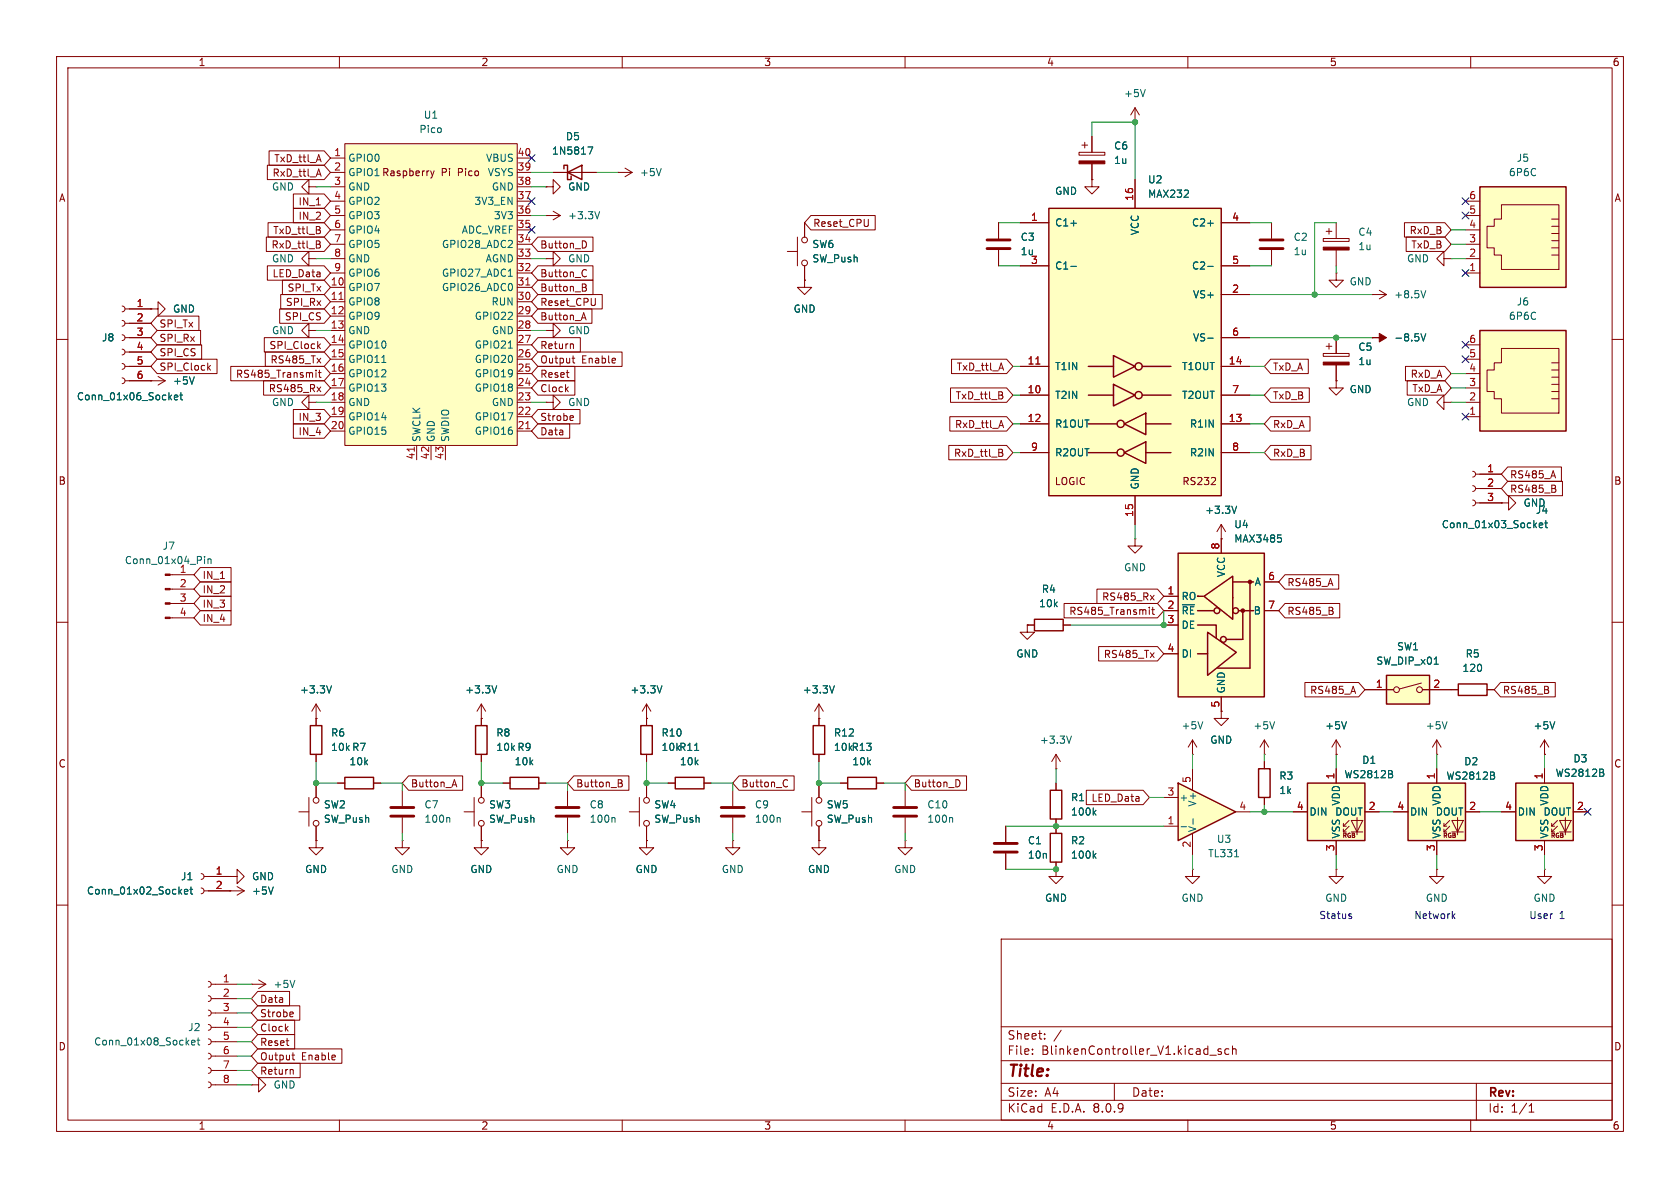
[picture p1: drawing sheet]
<svg xmlns="http://www.w3.org/2000/svg" width="297mm" height="210mm" viewBox="0 0 297 210" stroke-linecap="round" stroke-linejoin="round" font-family="sans-serif">
<g fill="none" stroke="#840000" stroke-width=".18">
<path d="M10 10h277v190h-277zM12 12h273v186h-273zM60 10v2M110 10v2M160 10v2M210 10v2M260 10v2M10 60h2M285 60h2M10 110h2M285 110h2M144.8 138.4v2.6"/>
<path d="M148.6 138.4h1.3M154.9 138.4h1.3M223.5 133.4h.1M223.5 130.8l-.7 1.3M223.5 130.8v2.6M223.5 130.8l.8 1.3M236.2 133.4h.1M236.2 130.8l-.7 1.3M236.2 130.8v2.6M236.2 130.8l.8 1.3M141.7 143.5h1.8M143.5 141v5.1"/>
<path d="M144.8 146.1v2.5M236.2 153.7v1.2h1.3l-1.3 1.3-1.3-1.3h1.3M236.2 153.7h.1M10 160h2M177 166h108v32h-108zM285 160h2M60 198v2M110 198v2M160 198v2M177 194.5h108M177 191.5h108M177 187.5h108"/>
<path d="M177 181.5h108M182.5 186.3v.1M182.5 185.5v.1M184.7 183.6v.1M184.7 182.8v.1M187.6 182.1l-1.3 2M197 191.5v3M210 198v2M213.9 186.5h1.1M215.9 185.5l-.4-.1-.2 .2 .1 .2 .5 .2v.3h-.6M217.2 185.5l-.4-.1-.3 .3v.4l.2 .2h.5M217.9 185.5l.2-.1 .4 .1v.9"/>
<path d="M217.9 184.9v1.5M260 198v2M261 191.5v6.5M270.3 196.6h.9M270.3 195.5l.4-.4v1.5"/>
<circle cx="144.8" cy="141.5" r=".51"/>
<circle cx="144.8" cy="145.5" r=".51"/>
</g>
<path d="M149.9 137.4h5v2h-5z" fill="none" stroke="#840000" stroke-width=".25"/>
<path d="M225.3 127.6l-.4 1.2M238 127.6l-.4 1.2" fill="none" stroke="#006464" stroke-width=".18"/>
<path d="M208.3 97.8h15.2v25.4h-15.2z" fill="#ffffc2"/>
<g fill="none" stroke="#840000" stroke-width=".25">
<path d="M208.3 97.8h15.2v25.4h-15.2zM211.7 110.5h3.3v2.3M211.7 108h2.9M211.7 115.6h1.7M211.8 105.4h-.1h1M212.9 105.4l5-3.5v7.6zM213.5 111.8l5.1 3.5-5.1 4.1zM217.9 102.9h3.7M218.9 108h2.7M219.7 108v5h-2.9M221 102.9v15.2h-5.7M113.3 128.3h2v5.1h-2z"/>
<path d="M143.8 128.3h2v5.1h-2zM222.5 135.9h2v5.1h-2z"/>
<circle cx="215.1" cy="108" r=".51"/>
<circle cx="216.3" cy="113" r=".51"/>
<circle cx="218.4" cy="108" r=".51"/>
</g>
<g fill="#840000" stroke="#840000" stroke-width=".25">
<circle cx="219.7" cy="108" r=".28"/>
<circle cx="221" cy="102.9" r=".28"/>
</g>
<g fill="none" stroke="#840000" stroke-width=".18">
<path d="M236.2 39.4v2.8M233.9 42.2h4.6v.5h-4.6zM234.4 40.9h1.1M234.9 40.4v1M236.2 48.3v1.2h1.3l-1.3 1.3-1.3-1.3h1.3M236.2 48.3h.1M236.2 44.2v2.8M200.7 95.3v1.2h1.2l-1.2 1.3-1.3-1.3h1.3M200.7 95.3h.1M215.9 95.3h.1M215.9 92.7v5.1M215.9 92.7l-.8 1.3"/>
<path d="M215.9 92.7l.8 1.3M205.7 105.4h2.6M205.7 108h2.6M205.7 110.5h2.6M205.7 115.6h2.6M223.5 108h2.6M223.5 102.9h2.6M100.3 139.7v2.8M114.3 127h.1M114.3 124.5v3.8M114.3 133.4v1.2M114.3 138.4v2.6"/>
<path d="M114.3 124.5l-.8 1.2M114.3 124.5l.8 1.2M144.8 127h.1M144.8 124.5l-.8 1.2M144.8 124.5v3.8M144.8 133.4v1.2M144.8 124.5l.7 1.2M210.8 133.4h.1M210.8 130.8l-.7 1.3M210.8 130.8v2.6M210.8 130.8l.8 1.3M215.9 125.7v1.3h1.3l-1.3 1.3-1.3-1.3h1.3"/>
<path d="M215.9 125.7h.1M215.9 123.2v2.5M223.5 134.6v1.3M100.3 148.6v1.3h1.3l-1.3 1.2-1.2-1.2h1.2M100.3 148.6h.1M100.3 144.5v2.8M111.3 143.5h1.7M113 141v5.1M114.3 148.6v1.3h1.3l-1.3 1.2-1.3-1.2h1.3M114.3 148.6h.1M114.3 146.1v2.5M223.5 141v1.2"/>
<circle cx="114.3" cy="141.5" r=".51"/>
<circle cx="114.3" cy="145.5" r=".51"/>
</g>
<path d="M218.6 89.5l-.4 1.2M225.9 94.6h.6M226.3 95l.3 .3v.3l-.3 .2M117 121.2l-.4 1.3M147.5 121.2l-.4 1.3M212.6 127.6l-.4 1.2M108.5 144.5l.2 .2v.7" fill="none" stroke="#006464" stroke-width=".18"/>
<path d="M98.3 144.3h4.1M98.3 142.7h4.1" fill="none" stroke="#840000" stroke-width=".51"/>
<path d="M233.9 43.7h4.6v.5h-4.6z" fill="#840000" stroke="#840000" stroke-width=".18"/>
<path d="M261.6 58.4h15.3v17.8h-15.3z" fill="#ffffc2"/>
<g fill="none" stroke="#840000" stroke-width=".18">
<path d="M193 31.8v1.2h1.3l-1.3 1.3-1.2-1.3h1.2M193 31.8h.1M26.7 54.6h1.2v-1.3l1.3 1.3-1.3 1.3v-1.3M26.7 54.6h.1M54.6 58.4v-1.2l-1.3 1.2 1.3 1.3v-1.3h1.3M55.9 58.4h.1M236.2 59.7v2.8M242.6 52.1h.1M242.6 59.7h.1M242.6 52.1h2.5M243.8 51.3l1.3 .8M245.1 52.1l-1.3 .7"/>
<path d="M233.9 62.5h4.6v.5h-4.6zM234.4 61.2h1.1M234.9 60.7v1M236.2 67.3v1.3h1.3l-1.3 1.3-1.3-1.3h1.3M236.2 67.3h.1M236.2 64.5v2.8M255.3 71.1v-1.2l-1.3 1.2 1.3 1.3v-1.3h1.2M256.5 71.1h.1M259.1 73.7h2.5M259.1 71.1h2.5M259.1 68.6h2.5M259.1 66h2.5"/>
<path d="M259.1 63.5h2.5M259.1 61h2.5M265.4 61.6h10.2v11.4h-10.2v-2.5h-1.2v-1.3h-1.3v-3.8h1.3v-1.3h1.2zM274.3 70.5h1.3M274.3 69.2h1.3M274.3 67.9h1.3M274.3 66.7h1.3M274.3 65.4h1.3M274.3 64.1h1.3"/>
</g>
<path d="M261.6 58.4h15.3v17.8h-15.3z" fill="none" stroke="#840000" stroke-width=".25"/>
<g fill="#840000" stroke="#840000" stroke-width=".18">
<path d="M233.9 64h4.6v.5h-4.6z"/>
<path d="M242.6 59.7h1.2v-.8l1.3 .8-1.3 .8v-.8z"/>
</g>
<path d="M251.2 59l.4 1.3 .5-1.3M252.1 51.4l-.5 1.2" fill="none" stroke="#006464" stroke-width=".18"/>
<path d="M61 25.4h30.4v53.3h-30.4z" fill="#ffffc2"/>
<g fill="none" stroke="#840000" stroke-width=".18">
<path d="M200.7 19.1l-.8 1.2M200.7 19.1v2.5M200.7 19.1l.7 1.2M58.4 27.9h2.6M58.4 30.5h2.6M58.4 33h2.6M58.4 38.1h2.6M58.4 35.6h2.6M61 25.4h30.4v53.3h-30.4zM76.1 30.2l.3 .9M76.4 31.1l-.3 .4M76.7 30.2l-.3 .9"/>
<path d="M91.4 27.9h2.6M91.4 30.5h2.6M91.4 33h2.6M91.4 38.1h2.6M91.4 35.6h2.6M96.5 33h1.3v-1.2l1.3 1.2-1.3 1.3v-1.3M96.5 33h.1M96.5 38.1h.1M96.5 38.1h2.6M97.8 30.5h7.6M97.8 37.3l1.3 .8M99.1 38.1l-1.3 .8"/>
<path d="M109.2 30.5h.1M109.2 30.5h2.6M110.5 29.7l1.3 .8M111.8 30.5l-1.3 .7M176.5 39.4v2.8M190.8 26.9h4.5v.5h-4.5zM191.3 25.7h1M191.8 25.1v1.1M193 24.1v2.8M193 29v2.8M200.7 21.6h.1M54.6 45.7v-1.2l-1.3 1.2 1.3 1.3v-1.3h1.3"/>
<path d="M55.9 45.7h.1M58.4 50.8h2.6M58.4 53.3h2.6M58.4 55.9h2.6M58.4 58.4h2.6M58.4 48.3h2.6M58.4 45.7h2.6M58.4 43.2h2.6M58.4 40.6h2.6M91.4 50.8h2.6M91.4 53.3h2.6M91.4 55.9h2.6"/>
<path d="M91.4 58.4h2.6M91.4 48.3h2.6M91.4 45.7h2.6M91.4 43.2h2.6M91.4 40.6h2.6M96.5 58.4h1.3v-1.2l1.3 1.2-1.3 1.3v-1.3M96.5 58.4h.1M96.5 45.7h1.3v-1.2l1.3 1.2-1.3 1.3v-1.3M96.5 45.7h.1M142.2 49.5v1.3h1.3l-1.3 1.3-1.2-1.3h1.2M142.2 49.5h.1M176.5 44.2v2.8"/>
<path d="M58.4 61h2.6M58.4 63.5h2.6M58.4 66h2.6M58.4 68.6h2.6M58.4 71.1h2.6M58.4 73.7h2.6M58.4 76.2h2.6M73.7 78.7v2.6M76.2 78.7v2.6M78.7 78.7v2.6M91.4 61h2.6M91.4 63.5h2.6"/>
<path d="M91.4 66h2.6M91.4 68.6h2.6M91.4 71.1h2.6M91.4 73.7h2.6M91.4 76.2h2.6M96.5 71.1h1.3v-1.2l1.3 1.2-1.3 1.3v-1.3M96.5 71.1h.1"/>
</g>
<path d="M59.9 52.9h.8M93 50.4h.7M73.2 79v.8M93 75.8h.7" fill="none" stroke="#a90000" stroke-width=".18"/>
<path d="M202.5 15.8l-.4 1.3M103.9 26h.9l-.6 1.2M106 37.4l-.4 1.3M116.9 29.8l-.4 1.3M89.9 48.8h.7M67.5 64.1h.7M89.9 61.5h.7" fill="none" stroke="#006464" stroke-width=".18"/>
<path d="M99.7 29.8v-.6h.6v2.6h.7v-.7M100.3 30.5l2.6-1.3v2.6z" fill="none" stroke="#840000" stroke-width=".25"/>
<path d="M174.5 43.9h4.1M174.5 42.4h4.1" fill="none" stroke="#840000" stroke-width=".51"/>
<path d="M190.8 28.4h4.5v.6h-4.5z" fill="#840000" stroke="#840000" stroke-width=".18"/>
<path d="M185.4 36.8h30.5v50.8h-30.5z" fill="#ffffc2"/>
<g fill="none" stroke="#840000" stroke-width=".25">
<path d="M185.4 36.8h30.5v50.8h-30.5zM192.4 69.9h4.4M192.4 64.8h4.4M192.4 74.9h5.1M196.8 67.9l3.9 2-3.9 1.9zM196.8 62.9l3.9 1.9-3.9 1.9zM198.8 74.9l3.8-1.9v3.8zM201.9 69.9h5.1M201.9 64.8h5.1M202.6 74.9h4.4M192.4 80h5.1M198.8 80l3.8-1.9v3.8z"/>
<path d="M202.6 80h4.4M84.1 128.3h2v5.1h-2zM90.2 137.4h5v2h-5zM119.4 137.4h5.1v2h-5.1z"/>
<circle cx="198.1" cy="74.9" r=".63"/>
<circle cx="201.3" cy="69.8" r=".63"/>
<circle cx="201.3" cy="64.8" r=".63"/>
<circle cx="198.1" cy="80" r=".63"/>
</g>
<g fill="none" stroke="#840000" stroke-width=".18">
<path d="M54.6 33v-1.2l-1.3 1.2 1.3 1.3v-1.3h1.3M55.9 33h.1M142.2 39.4v2.5M180.3 39.4h5.1M200.7 31.8v5M215.9 39.4h5.1M224.8 39.4v2.8M139.2 44.5h1.8M141 41.9v5.1M142.2 47v2.5M180.3 47h5.1M215.9 52.1h5.1"/>
<path d="M215.9 47h5.1M215.9 59.7h5.1M224.8 44.2v2.8M180.3 69.9h5.1M180.3 64.8h5.1M180.3 74.9h5.1M215.9 69.9h5.1M215.9 64.8h5.1M215.9 74.9h5.1M180.3 80h5.1M200.7 87.6v5.1M214.1 85.7h.8"/>
<path d="M214.8 84.5v.4M215.9 80h5.1M85.1 127h.1M85.1 124.5v3.8M85.1 133.4v1.2M85.1 138.4v2.6M85.1 124.5l-.8 1.2M85.1 124.5l.8 1.2M88.9 138.4h1.3M95.2 138.4h1.3M118.1 138.4h1.3M124.5 138.4h1.2"/>
<path d="M82 143.5h1.8M83.8 141v5.1M85.1 148.6v1.3h1.3l-1.3 1.2-1.3-1.2h1.3M85.1 148.6h.1M85.1 146.1v2.5"/>
<circle cx="142.2" cy="46.5" r=".51"/>
<circle cx="142.2" cy="42.4" r=".51"/>
<circle cx="85.1" cy="145.5" r=".51"/>
<circle cx="85.1" cy="141.5" r=".51"/>
</g>
<path d="M189.3 39.5h1M213.5 39.5h1M189.3 47.1h1M213.5 47.1h1M213.5 59.8h1M87.8 121.2l-.4 1.3M122.8 132.7h.7" fill="none" stroke="#006464" stroke-width=".18"/>
<path d="M183.1 64.4h.7" fill="none" stroke="#a90000" stroke-width=".18"/>
<path d="M222.8 43.9h4M222.8 42.4h4" fill="none" stroke="#840000" stroke-width=".51"/>
<path d="M208.3 138.4l10.1 5.1-10.1 5.1z" fill="#ffffc2"/>
<path d="M182.9 109.5h5.1v2h-5.1zM208.3 138.4l10.1 5.1-10.1 5.1zM257.8 120.9h5.1v2h-5.1z" fill="none" stroke="#840000" stroke-width=".25"/>
<g fill="none" stroke="#840000" stroke-width=".18">
<path d="M54.6 71.1v-1.2l-1.3 1.2 1.3 1.3v-1.3h1.3M55.9 71.1h.1M181.6 110.5v1.3h1.3l-1.3 1.2-1.3-1.2h1.3M181.6 110.5h.1M181.6 110.5h1.3M188 110.5h1.2M55.9 138.4v2.6M71.1 139.7v2.8M129.5 139.7v2.8M186.7 135.9h.1M186.7 133.4l-.8 1.2M186.7 133.4v2.5"/>
<path d="M186.7 133.4l.8 1.2M210.8 135.9v3.8M254 133.4h.1M254 130.8l-.8 1.3M254 130.8v2.6M254 130.8l.8 1.3M256.5 121.9h1.3M262.9 121.9h1.3M273 133.4h.1M273 130.8l-.7 1.3M273 130.8v2.6M273 130.8l.8 1.3"/>
<path d="M40.6 154.9h1.3v-1.2l1.3 1.2-1.3 1.3v-1.3M40.6 154.9h.1M40.6 157.5h.1M40.6 157.5h2.6M41.9 156.7l1.3 .8M43.2 157.5l-1.3 .7M52.8 143.5h1.8M54.6 141v5.1M55.9 148.6v1.3h1.2l-1.2 1.2-1.3-1.2h1.3M55.9 148.6h.1M55.9 146.1v2.5M71.1 148.6v1.3h1.3l-1.3 1.2-1.3-1.2h1.3"/>
<path d="M71.1 148.6h.1M71.1 144.5v2.8M129.5 148.6v1.3h1.3l-1.3 1.2-1.2-1.2h1.2M129.5 148.6h.1M129.5 144.5v2.8M144.8 148.6v1.3h1.2l-1.2 1.2-1.3-1.2h1.3M144.8 148.6h.1M177.8 146.1v2.7M177.8 150.9v2.8M205.7 146.1h2.6M205.7 141h2.6M210.8 153.7v1.2h1.3l-1.3 1.3-1.3-1.3h1.3"/>
<path d="M210.8 153.7h.1M210.8 147.3v3.8M218.4 143.5h2.6M36.8 178.6l.4 .1 .1 .4-.1 .3-.4 .2M36.8 176l.4 .2 .1 .3-.1 .4-.4 .1M36.8 173.5l.4 .1 .1 .4-.1 .3-.4 .2M37.3 179.1h4.6M37.3 176.5h4.6M37.3 174h4.6M36.8 191.3l.4 .1 .1 .4-.1 .3-.4 .2M36.8 188.7l.4 .2 .1 .3-.1 .4-.4 .1M36.8 186.2l.4 .1 .1 .4-.1 .3-.4 .2"/>
<path d="M36.8 183.6l.4 .2 .1 .4-.1 .3-.4 .2M36.8 181.1l.4 .2 .1 .3-.1 .4-.4 .1M37.3 191.8h4.6M37.3 189.2h4.6M37.3 186.7h4.6M37.3 184.2h4.6M37.3 181.6h4.6"/>
<circle cx="55.9" cy="145.5" r=".51"/>
<circle cx="55.9" cy="141.5" r=".51"/>
</g>
<path d="M189.4 130.1l-.4 1.3M255.8 127.6l-.4 1.2M274.9 127.6l-.5 1.2M48.3 156.8l-.4 1.3M79.3 144.5l.2 .2v.7M137.8 144.5l.1 .2v.7M208.8 146.1h1M210.9 144.7v1M218.3 151.5h.7M33.9 184.3l.6-.1-.1-.3h-.3l-.2 .2v.6h.5M34.8 183.9h.5M35 183.5v1l.3 .2" fill="none" stroke="#006464" stroke-width=".18"/>
<path d="M69.1 144.3h4.1M69.1 142.7h4.1M127.5 144.3h4.1M127.5 142.7h4.1M175.8 150.6h4M175.8 149.1h4" fill="none" stroke="#840000" stroke-width=".51"/>
<path d="M245.1 119.4h7.6v5.1h-7.6z" fill="#ffffc2"/>
<g fill="none" stroke="#840000" stroke-width=".18">
<path d="M241.3 121.9h5.1M251.3 120.8l-3.9 1M251.5 121.9h5M35.6 157l.3 .1 .2 .4-.2 .3-.3 .2M35.6 154.4l.3 .2 .2 .3-.2 .4-.3 .1M36.1 157.5h4.5M36.1 154.9h4.5"/>
<circle cx="246.9" cy="121.9" r=".51"/>
<circle cx="251" cy="121.9" r=".51"/>
</g>
<path d="M245.1 119.4h7.6v5.1h-7.6z" fill="none" stroke="#840000" stroke-width=".25"/>
<path d="M253.5 117.4h.8M32.6 157.6l.6-.1v-.2l-.4-.1-.2 .2 .1 .6h.5M33.6 157.2h.5M33.8 156.8v1.1l.3 .2" fill="none" stroke="#006464" stroke-width=".18"/>
<path d="M231.1 138.4h10.2v10.2h-10.2z" fill="#ffffc2"/>
<path d="M236.2 135.9v2.5M228.6 143.5h2.5M236.2 148.6v2.5M237.5 147.1h.5M237.5 146.1h.5M238.5 146.1l-1 1v-.5M238.5 145l-1 1.1v-.6M238.9 145h2l-1 2.1zM238.9 147.1h2M239.9 144.5v3.1M241.3 143.5h2.5" fill="none" stroke="#840000" stroke-width=".18"/>
<path d="M231.1 138.4h10.2v10.2h-10.2z" fill="none" stroke="#840000" stroke-width=".25"/>
<path d="M246.1 136.9l.1 .2-.1 .3M246.1 136.3v.4" fill="none" stroke="#006464" stroke-width=".18"/>
<path d="M248.9 138.4h10.2v10.2h-10.2z" fill="#ffffc2"/>
<g fill="none" stroke="#840000" stroke-width=".18">
<path d="M254 135.9v2.5M246.4 143.5h2.5M254 153.7v1.2h1.3l-1.3 1.3-1.3-1.3h1.3M254 153.7h.1M254 148.6v2.5M255.3 147.1h.5M255.3 146.1h.5M256.3 146.1l-1 1v-.5M256.3 145l-1 1.1v-.6M256.7 145h2l-1 2.1zM256.7 147.1h2M257.7 144.5v3.1"/>
<path d="M259.1 143.5h2.5M44.4 191.8h1.3v-1.3l1.3 1.3-1.3 1.2v-1.2M44.4 191.8h.1"/>
</g>
<path d="M248.9 138.4h10.2v10.2h-10.2z" fill="none" stroke="#840000" stroke-width=".25"/>
<path d="M264.1 137.1l.1 .2-.1 .4M264.1 136.6v.4" fill="none" stroke="#006464" stroke-width=".18"/>
<path d="M268 138.4h10.1v10.2h-10.1z" fill="#ffffc2"/>
<g fill="none" stroke="#840000" stroke-width=".18">
<path d="M21.6 59.2l.3 .1 .2 .4-.2 .3-.3 .2M21.6 56.6l.3 .2 .2 .4-.2 .3-.3 .2M21.6 54.1l.3 .2 .2 .3-.2 .4-.3 .1M22.1 59.7h4.6M22.1 57.2h4.6M22.1 54.6h4.6M21.6 66.8l.3 .2 .2 .3-.2 .4-.3 .1M21.6 64.3l.3 .1 .2 .4-.2 .3-.3 .2M21.6 61.7l.3 .2 .2 .3-.2 .4-.3 .1M22.1 67.3h4.6M22.1 64.8h4.6M22.1 62.2h4.6"/>
<path d="M260.3 88.4l.4 .1 .2 .4-.2 .4-.4 .1M260.3 85.9l.4 .1 .2 .4-.2 .3-.4 .2M260.3 83.3l.4 .2 .2 .3-.2 .4-.4 .1M260.9 88.9h4.5M260.9 86.4h4.5M260.9 83.8h4.5M265.4 88.9h1.3v-1.3l1.3 1.3-1.3 1.3v-1.3M265.4 88.9h.1M30.1 109.2h4.2M30.1 106.7h4.2M30.1 104.1h4.2M30.1 101.6h4.2"/>
<path d="M55.9 127h.1M55.9 124.5v3.8M55.9 133.4v1.2M55.9 124.5l-.8 1.2M55.9 124.5l.7 1.2M59.7 138.4h1.3M66 138.4h1.3M186.7 138.4v1.3M273 135.9v2.5M160 148.6v1.3h1.3l-1.3 1.2-1.3-1.2h1.3M160 148.6h.1M186.7 153.7v1.2h1.3l-1.3 1.3-1.3-1.3h1.3"/>
<path d="M186.7 153.7h.1M186.7 144.8v2.5M186.7 152.4v1.3M265.4 143.5h2.6M273 153.7v1.2h1.3l-1.3 1.3-1.2-1.3h1.2M273 153.7h.1M273 148.6v2.5M274.3 147.1h.5M274.3 146.1h.5M275.3 146.1l-1 1v-.5M275.3 145l-1 1.1v-.6M275.7 145h2l-1 2.1z"/>
<path d="M275.7 147.1h2M276.7 144.5v3.1M278.1 143.5h2.6M44.4 174h.1M44.4 174h2.6M45.7 173.2l1.3 .8M47 174l-1.3 .8"/>
</g>
<path d="M54.9 128.3h2v5.1h-2zM61 137.4h5v2h-5zM185.7 139.7h2v5.1h-2zM268 138.4h10.1v10.2h-10.1zM185.7 147.3h2v5.1h-2z" fill="none" stroke="#840000" stroke-width=".25"/>
<g fill="none" stroke="#006464" stroke-width=".18">
<path d="M30.8 70.3l.6-.2v-.2l-.4-.1-.2 .2 .1 .6h.5M31.8 69.8h.5M32 69.4v1.1l.3 .2M36.2 98.4v.1M36.2 98.8v.8M36.8 98.8v.8M36.8 98.9l.2-.1 .3 .1v.7M272.1 92.9l.6-.2v-.2l-.4-.1-.2 .2 .1 .6h.5M273.1 92.4h.5M273.3 92v1.1l.3 .2M58.6 121.2l-.4 1.3M283.4 136.6l.1 .2-.1 .4"/>
<path d="M283.4 136.1v.3M193.4 151.2l.4 .5M193.4 143.6l.4 .5M193.8 150.9l-.5 .4M193.8 143.2l-.5 .5M52.1 173.3l-.4 1.3"/>
</g>
<g fill="#840000" stroke="#840000" stroke-width=".18">
<path d="M29.2 109.1h.9v.2h-.9z"/>
<path d="M29.2 106.6h.9v.2h-.9z"/>
<path d="M29.2 104h.9v.3h-.9z"/>
<path d="M29.2 101.5h.9v.2h-.9z"/>
</g>
<path d="M261.6 33h15.3v17.8h-15.3z" fill="#ffffc2"/>
<g fill="none" stroke="#840000" stroke-width=".18">
<path d="M47.3 29.2h10l1.1 1.3-1.1 1.3h-10zM47.4 39.4h9.9l1.1 1.2-1.1 1.3h-9.9zM47.6 26.7h9.7l1.1 1.2-1.1 1.3h-9.7zM51.9 34.3h5.4l1.1 1.3-1.1 1.2h-5.4zM51.9 36.8h5.4l1.1 1.3-1.1 1.3h-5.4zM56 30.8h.6M56.3 27.3l.5 1.3M56.3 29.9l.5 1.3M96.5 33h.1M97.8 30.5h2.5M102.9 30.5h2.5M142.2 39.4v2.5"/>
<path d="M143.4 38.1h11.3v2.5h-11.3l-1.2-1.2zM153.5 38.8l-.1 1.1M176.5 39.4v2.8M180.3 39.4h5.1M193 31.8h.1M193 24.1v2.8M193 29v2.8M200.7 31.8v5M215.9 39.4h5.1M248.3 39.4h7.1l1.1 1.2-1.1 1.3h-7.1zM259.1 38.1h2.5M259.1 35.6h2.5"/>
<path d="M265.4 36.2h10.2v11.4h-10.2v-2.5h-1.2v-1.3h-1.3v-3.8h1.3v-1.3h1.2zM274.3 38.7h1.3M22.9 59.7h3.8M22.9 54.6h3.8M22.9 57.2h3.8M26.7 54.6h.1M27.8 55.9h7.4v2.5h-7.4l-1.1-1.2zM27.8 58.4h7.7v2.6h-7.7l-1.1-1.3zM46.7 59.7h10.6l1.1 1.3-1.1 1.2h-10.6zM47.1 41.9h10.2l1.1 1.3-1.1 1.3h-10.2zM47.3 47h10l1.1 1.3-1.1 1.2h-10zM49.4 54.6h7.9l1.1 1.3-1.1 1.3h-7.9z"/>
<path d="M49.6 52.1h7.7l1.1 1.2-1.1 1.3h-7.7zM49.9 49.5h7.4l1.1 1.3-1.1 1.3h-7.4zM56.3 42.6l.3 .2-.3 .4 .3 .2v.3l-.2 .2M56.3 40.6l.3 .3v.3l-.2 .1M56.5 40.1l.1 .2-.1 .3M95.1 41.9h9.7v2.6h-9.7l-1.1-1.3zM95.1 49.5h9.7v2.6h-9.7l-1.1-1.3zM95.1 59.7h7.5v2.5h-7.5l-1.1-1.2zM95.1 52.1h11.4v2.5h-11.4l-1.1-1.3zM95.1 54.6h9.6v2.6h-9.6l-1.1-1.3zM95.1 47h9.7v2.5h-9.7l-1.1-1.2zM102.9 56.2h.6"/>
<path d="M102.9 50.2l.7 .1v.3l-.2 .2M102.9 50.8h.5M103.2 55.3l.4 1.3M103.2 42.6a.68 .68 0 0 1 .5 .6 .68 .68 0 0 1-.5 .7M103.3 47.7l.4 .1M103.4 50.8l.3 .2-.1 .3-.7 .2M103.7 48.8l-.4 .1M105.2 52.7v1.2M142.2 49.5h.1M142.2 47v2.5M176.5 44.2v2.8M180.3 47h5.1"/>
<path d="M215.9 52.1h5.1M215.9 47h5.1M215.9 59.7h5.1M236.2 59.7v2.8M242.6 59.7h.1M248.6 41.9h6.8l1.1 1.3-1.1 1.3h-6.8zM255.3 45.7v-1.2l-1.3 1.2 1.3 1.3v-1.3h1.2M256.5 45.7h.1M259.1 48.3h2.5M259.1 45.7h2.5M259.1 43.2h2.5M259.1 40.6h2.5"/>
<path d="M274.3 45.1h1.3M274.3 43.8h1.3M274.3 42.5h1.3M274.3 41.3h1.3M274.3 40h1.3M22.9 67.3h6.3M22.9 64.8h3.8M22.9 62.2h3.8M26.7 67.3h.1M27.8 61h7.8v2.5h-7.8l-1.1-1.3zM27.8 63.5h10.6v2.5h-10.6l-1.1-1.2zM27.9 66.5l1.3 .8"/>
<path d="M29.2 67.3l-1.3 .8M36.8 65l.4 .4M37.2 64.6l-.5 .5M40.8 64.8h16.5l1.1 1.2-1.1 1.3h-16.5zM46.6 67.3h10.7l1.1 1.3-1.1 1.3h-10.7zM46.9 62.2h10.4l1.1 1.3-1.1 1.3h-10.4zM51.9 74.9h5.4l1.1 1.3-1.1 1.3h-5.4zM51.9 72.4h5.4l1.1 1.3-1.1 1.2h-5.4zM55.9 65.4v.2M55.9 65.9v.8M56 63.3l.7 .9M56 68.4l.7 .9"/>
<path d="M56.3 61.1l.3 .5M56.3 65.9h.5M56.5 65.4v1.1l.3 .2M56.6 60.8l-.4 .5M56.7 63.3l-.7 .9M56.7 68.4l-.7 .9M95.1 62.2h14.9v2.6h-14.9l-1.1-1.3zM95.1 74.9h5.6v2.6h-5.6l-1.1-1.3zM95.1 67.3h6.5v2.6h-6.5l-1.1-1.3zM95.1 64.8h6.5v2.5h-6.5l-1.1-1.3zM95.1 72.4h7.4v2.5h-7.4l-1.1-1.2zM100.1 68.8l.4 .5"/>
<path d="M100.5 68.4l-.5 .5M101 73.5h.3l.1 .3-.6 .1M101.1 63.3h.5M101.2 60.8l.2 .2v.6M101.3 62.9v1.1l.3 .2M101.3 74.3h-.3M167.7 78.7h10.3l1.1 1.3-1.1 1.3h-10.3zM167.9 73.7h10.1l1.1 1.2-1.1 1.3h-10.1zM168 68.6h10l1.1 1.3-1.1 1.2h-10zM168.2 63.5h9.8l1.1 1.3-1.1 1.2h-9.8zM176.7 75.2h.6M177 74.3l.4 1.3"/>
<path d="M177 64.2l.4 1.2M177 79.4l.2 .3-.2 .3 .3 .3-.1 .3-.1 .1M177 69.9l.3 .2-.1 .3-.1 .1M177.1 69.3l.1 .2-.1 .3M180.3 69.9h5.1M180.3 64.8h5.1M180.3 74.9h5.1M215.9 69.9h5.1M215.9 64.8h5.1M215.9 74.9h5.1M224.6 78.7h7.2v2.6h-7.2l-1.1-1.3zM224.6 73.7h7v2.5h-7l-1.1-1.3z"/>
<path d="M224.6 63.5h6.7v2.5h-6.7l-1.1-1.2zM224.6 68.6h6.9v2.5h-6.9l-1.1-1.2zM236.2 67.3h.1M236.2 64.5v2.8M248.5 64.8h6.9l1.1 1.2-1.1 1.3h-6.9zM248.8 67.3h6.6l1.1 1.3-1.1 1.3h-6.6zM180.3 80h5.1M200.7 87.6v5.1M215.9 95.3h.1M215.9 95.3v2.5M215.9 80h5.1M261.6 83.8h3.8"/>
<path d="M261.6 86.4h3.8M261.6 88.9h3.8M265.4 88.9h.1M266.5 85.1h9.7v2.5h-9.7l-1.1-1.2zM266.5 82.5h9.5v2.6h-9.5l-1.1-1.3zM274.9 86.4l.2 .2-.2 .4M274.9 85.9v.3M35.4 107.9h5.4v2.6h-5.4l-1.1-1.3zM35.4 100.3h5.4v2.6h-5.4l-1.1-1.3zM35.4 102.9h5.4v2.5h-5.4l-1.1-1.3zM35.4 105.4h5.4v2.6h-5.4l-1.1-1.3zM181.6 110.5h.1"/>
<path d="M181.6 110.5h1.3M188 110.5h1.2M188.1 106.7h16.5l1.1 1.3-1.1 1.2h-16.5zM193.9 104.1h10.7l1.1 1.3-1.1 1.3h-10.7zM194.2 114.3h10.4l1.1 1.3-1.1 1.2h-10.4zM203.2 107.4v.1M203.2 107.8v.8M203.4 115.4l.6 .8M203.4 105.2l.6 .9M203.6 107.8h.5M203.8 107.4v1l.3 .2M204 115.4l-.6 .8"/>
<path d="M204 105.2l-.6 .9M205.7 110.5h2.6M205.7 105.4h2.6M205.7 108h2.6M205.7 115.6h2.6M223.5 108h2.6M223.5 102.9h2.6M227.2 101.6h9.5v2.5h-9.5l-1.1-1.2zM227.2 106.7h9.7v2.5h-9.7l-1.1-1.2zM235.6 108l.1 .2-.1 .4M235.6 107.5v.3M55.9 127h.1"/>
<path d="M55.9 127v1.3M55.9 133.4v1.2M55.9 138.4v2.6M59.7 138.4h1.3M66 138.4h1.3M72.2 137.2h9.6v2.5h-9.6l-1.1-1.3zM80 138.7h.6M80.3 137.8l.5 1.3M85.1 127h.1M85.1 127v1.3M85.1 133.4v1.2M85.1 138.4v2.6"/>
<path d="M88.9 138.4h1.3M95.2 138.4h1.3M101.4 137.2h9.8v2.5h-9.8l-1.1-1.3zM109.3 137.8l.6 .2 .1 .2-.3 .2M109.3 138.4h.4M109.7 138.4l.3 .3v.3l-.7 .1M114.3 127h.1M114.3 127v1.3M114.3 133.4v1.2M114.3 138.4v2.6M118.1 138.4h1.3M124.5 138.4h1.2"/>
<path d="M130.7 137.2h9.7v2.5h-9.7l-1.2-1.3zM138.9 137.8l.3 .2M139.2 139l-.3 .1M144.8 127h.1M144.8 127v1.3M144.8 133.4v1.2M144.8 138.4v2.6M148.6 138.4h1.3M154.9 138.4h1.3M160 139.7v2.8M161.1 137.2h9.8v2.5h-9.8l-1.1-1.3zM169.3 137.8a.68 .68 0 0 1 .4 .7 .68 .68 0 0 1-.4 .6"/>
<path d="M186.7 138.4v1.3M192 139.7h10.1l1.1 1.3-1.1 1.2h-10.1zM215.9 125.7h.1M215.9 123.2v2.5M223.5 134.6v1.3M230.7 120.6h9.5l1.1 1.3-1.1 1.3h-9.5zM236.2 133.4h.1M236.2 135.9v2.5M241.3 121.9h5.1M251.5 121.9h6.3M254 135.9v2.5M262.9 121.9h1.3"/>
<path d="M265.3 120.6h9.7v2.6h-9.7l-1.1-1.3zM273 133.4h.1M273 135.9v2.5M273.7 122l.1 .2-.1 .3M273.7 121.4v.4M36.8 154.9h3.8M36.8 157.5h3.8M40.6 154.9h.1M40.6 157.5h.1M55.9 148.6h.1M55.9 146.1v2.5M85.1 148.6h.1"/>
<path d="M85.1 146.1v2.5M114.3 148.6h.1M114.3 146.1v2.5M144.8 148.6h.1M144.8 146.1v2.5M160 144.5v2.8M177.8 146.1v2.7M177.8 150.9v2.8M186.7 153.7h.1M186.7 144.8v2.5M186.7 152.4v1.3M223.5 141v1.2"/>
<path d="M228.6 143.5h2.5M236.2 148.6v2.5M241.3 143.5h2.5M246.4 143.5h2.5M254 148.6v2.5M259.1 143.5h2.5M265.4 143.5h2.6M273 148.6v2.5M278.1 143.5h2.6M45.6 177.8h7.4v2.5h-7.4l-1.2-1.2zM45.6 175.3h5.6v2.5h-5.6l-1.2-1.3zM51.4 178.9l.4 .1v.2l-.6 .1"/>
<path d="M51.8 179.7h-.4M45.6 180.3h6.5v2.6h-6.5l-1.2-1.3zM45.6 182.9h6.5v2.5h-6.5l-1.2-1.2zM45.6 188h7.5v2.5h-7.5l-1.2-1.3zM45.6 185.4h14.8v2.6h-14.8l-1.2-1.3zM50.6 181.8l.3 .5M50.9 181.4l-.4 .5M51.6 186.5h.5M51.7 189.1l.1 .1v.7M51.8 186.1v1.1l.3 .2"/>
</g>
<path d="M261.6 33h15.3v17.8h-15.3z" fill="none" stroke="#840000" stroke-width=".25"/>
<g fill="none" stroke="#006464" stroke-width=".18">
<path d="M103.9 26h.9l-.6 1.2M189.3 39.5h1M213.5 39.5h1M189.3 47.1h1M213.5 47.1h1M213.5 59.8h1M251.2 59l.4 1.3 .5-1.3M30.8 70.3l.6-.2v-.2l-.4-.1-.2 .2 .1 .6h.5M31.8 69.8h.5M32 69.4v1.1l.3 .2M34.3 66.6l-.4 1.3M218.6 89.5l-.4 1.2"/>
<path d="M225.9 94.6h.6M226.3 95l.3 .3v.3l-.3 .2M272.1 92.9l.6-.2v-.2l-.4-.1-.2 .2 .1 .6h.5M273.1 92.4h.5M273.3 92v1.1l.3 .2M253.5 117.4h.8M58.6 121.2l-.4 1.3M87.8 121.2l-.4 1.3M117 121.2l-.4 1.3M122.8 132.7h.7M147.5 121.2l-.4 1.3M238 127.6l-.4 1.2"/>
<path d="M246.1 136.9l.1 .2-.1 .3M246.1 136.3v.4M264.1 137.1l.1 .2-.1 .4M264.1 136.6v.4M274.9 127.6l-.5 1.2M283.4 136.6l.1 .2-.1 .4M283.4 136.1v.3M32.6 157.6l.6-.1v-.2l-.4-.1-.2 .2 .1 .6h.5M33.6 157.2h.5M33.8 156.8v1.1l.3 .2M48.3 156.8l-.4 1.3M168.2 144.5l.2 .2v.7"/>
<path d="M193.4 151.2l.4 .5M193.4 143.6l.4 .5M193.8 150.9l-.5 .4M193.8 143.2l-.5 .5"/>
</g>
<path d="M158 144.3h4.1M158 142.7h4.1" fill="none" stroke="#840000" stroke-width=".51"/>
<path d="M238.6 162h.3l.1 .2-.2 .2h-.3M238.6 161.5l.3 .1M256.9 161.9l.3 .5M257.2 161.5l-.5 .5" fill="none" stroke="#0000c2" stroke-width=".18"/>
<g fill="none" stroke="#009600" stroke-width=".18">
<path d="M55.9 33h2.5M94 38.1h2.5M94 30.5h3.8M94 33h2.5M105.4 30.5h3.8M176.5 39.4h3.8M193 24.1v-2.5h7.7v10.2M221 39.4h3.8M236.2 39.4h-3.8v12.7M55.9 45.7h2.5M55.9 58.4h2.5M94 45.7h2.5"/>
<path d="M94 58.4h2.5M176.5 47h3.8M221 59.7h21.6M221 52.1h21.6M221 47h3.8M236.2 47v1.3M256.5 40.6h2.6M256.5 45.7h2.6M256.5 43.2h2.6M55.9 71.1h2.5M94 71.1h2.5M179.1 74.9h1.2"/>
<path d="M179.1 69.9h1.2M179.1 64.8h1.2M221 74.9h2.5M221 69.9h2.5M221 64.8h2.5M256.5 71.1h2.6M256.5 66h2.6M256.5 68.6h2.6M179.1 80h1.2M200.7 92.7v2.6M221 80h2.5M205.7 108v2.5h-16.5"/>
<path d="M55.9 134.6v3.8h3.8M67.3 138.4h3.8v1.3M85.1 134.6v3.8h3.8M96.5 138.4h3.8v1.3M114.3 134.6v3.8h3.8M125.7 138.4h3.8v1.3M144.8 134.6v3.8h3.8M156.2 138.4h3.8v1.3M186.7 135.9v2.5M210.8 133.4v2.5M223.5 133.4v1.2M236.2 133.4v2.5"/>
<path d="M254 133.4v2.5M273 133.4v2.5M71.1 147.3v1.3M100.3 147.3v1.3M129.5 147.3v1.3M160 147.3v1.3M177.8 146.1h27.9M177.8 153.7h8.9M203.2 141h2.5M210.8 151.1v2.6M221 143.5h7.6M223.5 142.2v1.3"/>
<path d="M236.2 151.1v2.6M243.8 143.5h2.6M254 151.1v2.6M261.6 143.5h3.8M273 151.1v2.6M41.9 174h2.5M41.9 176.5h2.5M41.9 179.1h2.5M41.9 184.2h2.5M41.9 181.6h2.5M41.9 189.2h2.5M41.9 186.7h2.5"/>
<path d="M41.9 191.8h2.5"/>
</g>
<g fill="none" stroke="#000084" stroke-width=".18">
<path d="M93.4 35l1.2 1.2M93.4 27.3l1.2 1.2M94.6 35l-1.2 1.2M94.6 27.3l-1.2 1.2M258.5 37.5l1.2 1.2M258.5 35l1.2 1.2M259.7 37.5l-1.2 1.2M259.7 35l-1.2 1.2M93.4 40l1.2 1.2M94.6 40l-1.2 1.2M258.5 47.7l1.2 1.2M259.7 47.7l-1.2 1.2"/>
<path d="M258.5 73.1l1.2 1.2M258.5 62.9l1.2 1.2M258.5 60.4l1.2 1.2M259.7 73.1l-1.2 1.2M259.7 62.9l-1.2 1.2M259.7 60.4l-1.2 1.2M280.1 142.9l1.2 1.2M281.3 142.9l-1.2 1.2"/>
</g>
<path d="M183.1 64.4h.7" fill="none" stroke="#a90000" stroke-width=".18"/>
<g fill="#009600" stroke="#009600" stroke-width=".18">
<circle cx="186.7" cy="146.1" r=".46"/>
<circle cx="186.7" cy="153.7" r=".46"/>
<circle cx="223.5" cy="143.5" r=".46"/>
<circle cx="205.7" cy="110.5" r=".46"/>
<circle cx="232.4" cy="52.1" r=".46"/>
<circle cx="236.2" cy="59.7" r=".46"/>
<circle cx="200.7" cy="21.6" r=".46"/>
<circle cx="114.3" cy="138.4" r=".46"/>
<circle cx="144.8" cy="138.4" r=".46"/>
<circle cx="85.1" cy="138.4" r=".46"/>
<circle cx="55.9" cy="138.4" r=".46"/>
</g>
<text font-size="2.8" fill="#840000" x="178" y="190.9">Title:</text>
<g font-size="2.1" fill="#840000">
<text x="178" y="184">Sheet:</text>
<text x="178" y="186.7">File:</text>
<text x="184.1" y="186.7">BlinkenController_V1.kicad_sch</text>
<text x="178" y="196.9">KiCad</text>
<text x="178" y="194.1">Size:</text>
<text x="184.7" y="194.1">A4</text>
<text x="185.7" y="196.9">E.D.A.</text>
<text x="193.3" y="196.9">8.0.9</text>
<text x="200" y="194.1">Date:</text>
<text x="263" y="194.3">Rev:</text>
<text x="263" y="196.9">Id:</text>
<text x="267.1" y="196.9">1/1</text>
</g>
<g font-size="1.8" fill="#840000">
<text x="35" y="11.9">1</text>
<text x="85" y="11.9">2</text>
<text x="135" y="11.9">3</text>
<text x="185" y="11.9">4</text>
<text x="235" y="11.9">5</text>
<text x="285" y="11.9">6</text>
<text x="48.4" y="28.9">TxD_ttl_A</text>
<text x="10.3" y="35.9">A</text>
<text x="48.1" y="31.4">RxD_ttl_A</text>
<text x="78" y="31.4">Pi</text>
<text x="81.1" y="31.4">Pico</text>
<text x="285.3" y="35.9">A</text>
<text x="48.2" y="41.6">TxD_ttl_B</text>
<text x="52.7" y="36.5">IN_1</text>
<text x="52.7" y="39.1">IN_2</text>
<text x="143.7" y="40.3">Reset_CPU</text>
<text x="249.1" y="41.6">RxD_B</text>
<text x="47.9" y="44.1">RxD_ttl_B</text>
<text x="95.4" y="44.1">Button_D</text>
<text x="249.4" y="44.1">TxD_B</text>
<text x="48.1" y="49.2">LED_Data</text>
<text x="50.7" y="51.8">SPI_Tx</text>
<text x="95.4" y="51.8">Button_B</text>
<text x="95.4" y="49.2">Button_C</text>
<text x="28.1" y="58.1">SPI_Tx</text>
<text x="50.3" y="56.8">SPI_CS</text>
<text x="50.4" y="54.3">SPI_Rx</text>
<text x="95.4" y="54.3">Reset_CPU</text>
<text x="95.4" y="56.8">Button_A</text>
<text x="28.1" y="63.2">SPI_CS</text>
<text x="28.1" y="60.6">SPI_Rx</text>
<text x="28.1" y="65.7">SPI_Clock</text>
<text x="47.5" y="61.9">SPI_Clock</text>
<text x="47.7" y="64.5">RS485_Tx</text>
<text x="95.4" y="61.9">Return</text>
<text x="95.4" y="64.5">Output</text>
<text x="102.8" y="64.5">Enable</text>
<text x="169" y="65.7">TxD_ttl_A</text>
<text x="224.9" y="65.7">TxD_A</text>
<text x="41.6" y="67">RS485_Transmit</text>
<text x="47.4" y="69.5">RS485_Rx</text>
<text x="95.4" y="69.5">Clock</text>
<text x="95.4" y="67">Reset</text>
<text x="168.9" y="70.8">TxD_ttl_B</text>
<text x="224.9" y="70.8">TxD_B</text>
<text x="249.3" y="67">RxD_A</text>
<text x="249.6" y="69.5">TxD_A</text>
<text x="52.7" y="77.2">IN_4</text>
<text x="52.7" y="74.6">IN_3</text>
<text x="95.4" y="77.2">Data</text>
<text x="95.4" y="74.6">Strobe</text>
<text x="168.7" y="75.9">RxD_ttl_A</text>
<text x="224.9" y="75.9">RxD_A</text>
<text x="168.5" y="81">RxD_ttl_B</text>
<text x="224.9" y="81">RxD_B</text>
<text x="10.3" y="85.9">B</text>
<text x="186.4" y="86">LOGIC</text>
<text x="208.9" y="86">RS232</text>
<text x="266.9" y="87.3">RS485_B</text>
<text x="266.9" y="84.8">RS485_A</text>
<text x="285.3" y="85.9">B</text>
<text x="35.7" y="102.6">IN_1</text>
<text x="35.7" y="105.1">IN_2</text>
<text x="35.7" y="107.6">IN_3</text>
<text x="194.7" y="106.4">RS485_Rx</text>
<text x="227.5" y="103.8">RS485_A</text>
<text x="35.7" y="110.2">IN_4</text>
<text x="188.9" y="108.9">RS485_Transmit</text>
<text x="227.5" y="108.9">RS485_B</text>
<text x="195" y="116.5">RS485_Tx</text>
<text x="231.5" y="122.9">RS485_A</text>
<text x="265.6" y="122.9">RS485_B</text>
<text x="10.3" y="135.9">C</text>
<text x="285.3" y="135.9">C</text>
<text x="72.5" y="139.4">Button_A</text>
<text x="101.8" y="139.4">Button_B</text>
<text x="131" y="139.4">Button_C</text>
<text x="161.4" y="139.4">Button_D</text>
<text x="192.9" y="141.9">LED_Data</text>
<text x="45.9" y="177.5">Data</text>
<text x="10.3" y="185.9">D</text>
<text x="45.9" y="182.6">Clock</text>
<text x="45.9" y="180">Strobe</text>
<text x="45.9" y="185.1">Reset</text>
<text x="285.3" y="185.9">D</text>
<text x="45.9" y="190.2">Return</text>
<text x="45.9" y="187.6">Output</text>
<text x="53.3" y="187.6">Enable</text>
<text x="35" y="199.9">1</text>
<text x="85" y="199.9">2</text>
<text x="135" y="199.9">3</text>
<text x="185" y="199.9">4</text>
<text x="235" y="199.9">5</text>
<text x="285" y="199.9">6</text>
</g>
<g font-size="1.8" fill="#006464">
<text x="198.6" y="17.4">+5V</text>
<text x="74" y="23.7">Pico</text>
<text x="74.8" y="21.2">U1</text>
<text x="61.5" y="28.8">GPIO0</text>
<text x="85.8" y="28.8">VBUS</text>
<text x="97.5" y="27.5">1N5817</text>
<text x="99.9" y="25">D5</text>
<text x="196.9" y="26.6">C6</text>
<text x="196.9" y="29.2">1u</text>
<text x="268" y="28.8">J5</text>
<text x="48" y="33.9">GND</text>
<text x="61.5" y="31.3">GPIO1 Raspberry</text>
<text x="61.5" y="33.9">GND</text>
<text x="86.1" y="31.3">VSYS</text>
<text x="86.9" y="33.9">GND</text>
<text x="100.3" y="33.9">GND</text>
<text x="113" y="31.3">+5V</text>
<text x="186.4" y="34.6">GND</text>
<text x="202.9" y="32.6">U2</text>
<text x="202.9" y="35.2">MAX232</text>
<text x="266.7" y="31.3">6P6C</text>
<text x="61.5" y="36.4">GPIO2</text>
<text x="61.5" y="39">GPIO3</text>
<text x="61.5" y="41.5">GPIO4</text>
<text x="81.5" y="41.5">ADC_VREF</text>
<text x="83.8" y="36.4">3V3_EN</text>
<text x="87.2" y="39">3V3</text>
<text x="100.3" y="39">+3.3V</text>
<text x="186.4" y="40.2">C1+</text>
<text x="201.5" y="41.7" transform="rotate(-90 201.5 41.7)">VCC</text>
<text x="210.6" y="40.2">C2+</text>
<text x="240" y="41.9">C4</text>
<text x="48" y="46.6">GND</text>
<text x="61.5" y="44">GPIO5</text>
<text x="61.5" y="46.6">GND</text>
<text x="78" y="44">GPIO28_ADC2</text>
<text x="85.8" y="46.6">AGND</text>
<text x="100.3" y="46.6">GND</text>
<text x="143.5" y="44">SW6</text>
<text x="143.5" y="46.6">SW_Push</text>
<text x="180.3" y="42.8">C3</text>
<text x="180.3" y="45.3">1u</text>
<text x="182.2" y="46.7">3</text>
<text x="186.4" y="47.9">C1-</text>
<text x="210.6" y="47.9">C2-</text>
<text x="228.6" y="42.8">C2</text>
<text x="228.6" y="45.3">1u</text>
<text x="240" y="44.4">1u</text>
<text x="248.6" y="46.6">GND</text>
<text x="61.5" y="51.7">GPIO7</text>
<text x="61.5" y="49.1">GPIO6</text>
<text x="78" y="51.7">GPIO26_ADC0</text>
<text x="78" y="49.1">GPIO27_ADC1</text>
<text x="210.8" y="52.9">VS+</text>
<text x="238.5" y="50.6">GND</text>
<text x="246.4" y="52.9">+8.5V</text>
<text x="30.5" y="55.5">GND</text>
<text x="48" y="59.3">GND</text>
<text x="61.5" y="54.2">GPIO8</text>
<text x="61.5" y="56.7">GPIO9</text>
<text x="61.5" y="59.3">GND</text>
<text x="83.8" y="56.7">GPIO22</text>
<text x="86.8" y="54.2">RUN</text>
<text x="86.9" y="59.3">GND</text>
<text x="100.3" y="59.3">GND</text>
<text x="140.2" y="55.5">GND</text>
<text x="266.7" y="56.7">6P6C</text>
<text x="268" y="54.2">J6</text>
<text x="17.9" y="60.6">J8</text>
<text x="61.5" y="61.8">GPIO10</text>
<text x="61.5" y="64.4">GPIO11</text>
<text x="83.8" y="64.4">GPIO20</text>
<text x="83.8" y="61.8">GPIO21</text>
<text x="186.4" y="65.6">T1IN</text>
<text x="208.9" y="65.6">T1OUT</text>
<text x="210.8" y="60.6">VS-</text>
<text x="240" y="62.2">C5</text>
<text x="240" y="64.7">1u</text>
<text x="246.4" y="60.6">-8.5V</text>
<text x="13.5" y="71">Conn_01x06_Socket</text>
<text x="30.5" y="68.2">+5V</text>
<text x="48" y="72">GND</text>
<text x="61.5" y="66.9">GPIO12</text>
<text x="61.5" y="69.4">GPIO13</text>
<text x="61.5" y="72">GND</text>
<text x="83.8" y="69.4">GPIO18</text>
<text x="83.8" y="66.9">GPIO19</text>
<text x="86.9" y="72">GND</text>
<text x="100.3" y="72">GND</text>
<text x="186.4" y="70.7">T2IN</text>
<text x="208.9" y="70.7">T2OUT</text>
<text x="238.5" y="69.7">GND</text>
<text x="248.6" y="72">GND</text>
<text x="61.5" y="74.5">GPIO14</text>
<text x="61.5" y="77.1">GPIO15</text>
<text x="83.8" y="77.1">GPIO16</text>
<text x="83.8" y="74.5">GPIO17</text>
<text x="186.4" y="75.8">R1OUT</text>
<text x="210.3" y="75.8">R1IN</text>
<text x="74.5" y="78.2" transform="rotate(-90 74.5 78.2)">SWCLK</text>
<text x="77.1" y="78.2" transform="rotate(-90 77.1 78.2)">GND</text>
<text x="79.6" y="78.2" transform="rotate(-90 79.6 78.2)">SWDIO</text>
<text x="186.4" y="80.9">R2OUT</text>
<text x="210.3" y="80.9">R2IN</text>
<text x="201.5" y="86.6" transform="rotate(-90 201.5 86.6)">GND</text>
<text x="269.2" y="89.8">GND</text>
<text x="213" y="91">+3.3V</text>
<text x="218.1" y="93.6">U4</text>
<text x="254.8" y="93.6">Conn_01x03_Socket</text>
<text x="271.4" y="91">J4</text>
<text x="22" y="99.9">Conn_01x04_Pin</text>
<text x="28.7" y="97.4">J7</text>
<text x="31.7" y="101.3">1</text>
<text x="198.6" y="101.2">GND</text>
<text x="218.1" y="96.1">MAX3485</text>
<text x="183.6" y="107.5">10k</text>
<text x="184.1" y="105">R4</text>
<text x="208.8" y="106.3">RO</text>
<text x="216.8" y="102.1" transform="rotate(-90 216.8 102.1)">VCC</text>
<text x="221.7" y="103.7">A</text>
<text x="208.8" y="108.8">~{RE}</text>
<text x="208.8" y="111.4">DE</text>
<text x="221.5" y="108.8">B</text>
<text x="179.6" y="116.4">GND</text>
<text x="208.8" y="116.4">DI</text>
<text x="243.2" y="117.7">SW_DIP_x01</text>
<text x="246.9" y="115.2">SW1</text>
<text x="258.4" y="119">120</text>
<text x="259" y="116.4">R5</text>
<text x="52.9" y="122.8">+3.3V</text>
<text x="82.1" y="122.8">+3.3V</text>
<text x="111.4" y="122.8">+3.3V</text>
<text x="141.8" y="122.8">+3.3V</text>
<text x="216.8" y="122.7" transform="rotate(-90 216.8 122.7)">GND</text>
<text x="58.4" y="130.4">R6</text>
<text x="87.6" y="130.4">R8</text>
<text x="116.8" y="130.4">R10</text>
<text x="147.3" y="130.4">R12</text>
<text x="183.7" y="131.7">+3.3V</text>
<text x="208.8" y="129.1">+5V</text>
<text x="213.9" y="131.7">GND</text>
<text x="221.5" y="129.1">+5V</text>
<text x="234.2" y="129.1">+5V</text>
<text x="252" y="129.1">+5V</text>
<text x="271" y="129.1">+5V</text>
<text x="58.4" y="132.9">10k R7</text>
<text x="61.7" y="135.5">10k</text>
<text x="87.6" y="132.9">10k R9</text>
<text x="90.9" y="135.5">10k</text>
<text x="116.8" y="132.9">10kR11</text>
<text x="120.1" y="135.5">10k</text>
<text x="147.3" y="132.9">10kR13</text>
<text x="150.6" y="135.5">10k</text>
<text x="237.6" y="137.8">WS2812B</text>
<text x="240.7" y="135.2">D1</text>
<text x="258.8" y="135.5">D2</text>
<text x="274.9" y="137.5">WS2812B</text>
<text x="278.1" y="135">D3</text>
<text x="57.2" y="143.1">SW2</text>
<text x="74.9" y="143.1">C7</text>
<text x="86.4" y="143.1">SW3</text>
<text x="104.1" y="143.1">C8</text>
<text x="115.6" y="143.1">SW4</text>
<text x="133.4" y="143.1">C9</text>
<text x="146.1" y="143.1">SW5</text>
<text x="163.8" y="143.1">C10</text>
<text x="189.2" y="141.8">R1</text>
<text x="208.4" y="141.8">+</text>
<text x="211.7" y="142.7" transform="rotate(-90 211.7 142.7)">V+</text>
<text x="226.1" y="138">R3</text>
<text x="226.1" y="140.6">1k</text>
<text x="237.1" y="142.5" transform="rotate(-90 237.1 142.5)">VDD</text>
<text x="254.9" y="142.5" transform="rotate(-90 254.9 142.5)">VDD</text>
<text x="255.6" y="138">WS2812B</text>
<text x="273.9" y="142.5" transform="rotate(-90 273.9 142.5)">VDD</text>
<text x="57.2" y="145.6">SW_Push</text>
<text x="74.9" y="145.6">100n</text>
<text x="86.4" y="145.6">SW_Push</text>
<text x="104.1" y="145.6">100n</text>
<text x="115.6" y="145.6">SW_Push</text>
<text x="133.4" y="145.6">100n</text>
<text x="146.1" y="145.6">SW_Push</text>
<text x="163.8" y="145.6">100n</text>
<text x="181.6" y="149.5">C1</text>
<text x="189.2" y="149.5">R2</text>
<text x="189.2" y="144.4">100k</text>
<text x="211.7" y="147.2" transform="rotate(-90 211.7 147.2)">V-</text>
<text x="215" y="149.2">U3</text>
<text x="231.4" y="144.4">DIN</text>
<text x="235.9" y="144.4">DOUT</text>
<text x="237.1" y="148.3" transform="rotate(-90 237.1 148.3)">VSS</text>
<text x="249.2" y="144.4">DIN</text>
<text x="253.7" y="144.4">DOUT</text>
<text x="254.9" y="148.3" transform="rotate(-90 254.9 148.3)">VSS</text>
<text x="268.2" y="144.4">DIN</text>
<text x="272.8" y="144.4">DOUT</text>
<text x="273.9" y="148.3" transform="rotate(-90 273.9 148.3)">VSS</text>
<text x="31.9" y="155.8">J1</text>
<text x="44.5" y="155.8">GND</text>
<text x="53.8" y="154.5">GND</text>
<text x="69.1" y="154.5">GND</text>
<text x="83.1" y="154.5">GND</text>
<text x="98.3" y="154.5">GND</text>
<text x="112.3" y="154.5">GND</text>
<text x="127.5" y="154.5">GND</text>
<text x="142.7" y="154.5">GND</text>
<text x="158" y="154.5">GND</text>
<text x="181.6" y="152">10n</text>
<text x="189.2" y="152">100k</text>
<text x="213.5" y="151.7">TL331</text>
<text x="15.3" y="158.3">Conn_01x02_Socket</text>
<text x="44.5" y="158.3">+5V</text>
<text x="184.7" y="159.6">GND</text>
<text x="208.8" y="159.6">GND</text>
<text x="234.2" y="159.6">GND</text>
<text x="252" y="159.6">GND</text>
<text x="271" y="159.6">GND</text>
<text x="48.3" y="174.9">+5V</text>
<text x="16.5" y="185">Conn_01x08_Socket</text>
<text x="33.2" y="182.5">J2</text>
<text x="48.3" y="192.6">GND</text>
</g>
<g font-size="1.8" fill="#a90000">
<text x="59" y="27.7">1</text>
<text x="91.4" y="27.7">40</text>
<text x="59" y="30.2">2</text>
<text x="59" y="32.8">3</text>
<text x="59" y="35.3">4</text>
<text x="91.4" y="35.3">37</text>
<text x="91.4" y="32.8">38</text>
<text x="91.4" y="30.2">39</text>
<text x="200.4" y="35.6" transform="rotate(-90 200.4 35.6)">16</text>
<text x="259.6" y="35.3">6</text>
<text x="59" y="37.8">5</text>
<text x="59" y="40.4">6</text>
<text x="91.4" y="40.4">35</text>
<text x="91.4" y="37.8">36</text>
<text x="182.2" y="39.1">1</text>
<text x="217.7" y="39.1">4</text>
<text x="259.6" y="40.4">4</text>
<text x="259.6" y="37.8">5</text>
<text x="59" y="42.9">7</text>
<text x="59" y="45.5">8</text>
<text x="91.4" y="45.5">33</text>
<text x="91.4" y="42.9">34</text>
<text x="217.7" y="46.7">5</text>
<text x="259.6" y="45.5">2</text>
<text x="259.6" y="42.9">3</text>
<text x="58.4" y="50.5">10</text>
<text x="58.4" y="53.1">11</text>
<text x="59" y="48">9</text>
<text x="91.4" y="53.1">30</text>
<text x="91.4" y="50.5">31</text>
<text x="91.4" y="48">32</text>
<text x="217.7" y="51.8">2</text>
<text x="259.6" y="48">1</text>
<text x="24.1" y="54.4">1</text>
<text x="24.1" y="56.9">2</text>
<text x="24.1" y="59.4">3</text>
<text x="58.4" y="55.6">12</text>
<text x="58.4" y="58.2">13</text>
<text x="91.4" y="58.2">28</text>
<text x="91.4" y="55.6">29</text>
<text x="217.7" y="59.4">6</text>
<text x="24.1" y="62">4</text>
<text x="24.1" y="64.5">5</text>
<text x="58.4" y="60.7">14</text>
<text x="58.4" y="63.2">15</text>
<text x="58.4" y="65.8">16</text>
<text x="91.4" y="65.8">25</text>
<text x="91.4" y="63.2">26</text>
<text x="91.4" y="60.7">27</text>
<text x="181.6" y="64.5">11</text>
<text x="217.1" y="64.5">14</text>
<text x="259.6" y="65.8">4</text>
<text x="259.6" y="63.2">5</text>
<text x="259.6" y="60.7">6</text>
<text x="24.1" y="67.1">6</text>
<text x="58.4" y="68.3">17</text>
<text x="58.4" y="70.9">18</text>
<text x="91.4" y="70.9">23</text>
<text x="91.4" y="68.3">24</text>
<text x="181.6" y="69.6">10</text>
<text x="217.7" y="69.6">7</text>
<text x="259.6" y="70.9">2</text>
<text x="259.6" y="68.3">3</text>
<text x="58.4" y="73.4">19</text>
<text x="58.4" y="75.9">20</text>
<text x="91.4" y="75.9">21</text>
<text x="91.4" y="73.4">22</text>
<text x="181.6" y="74.7">12</text>
<text x="217.1" y="74.7">13</text>
<text x="259.6" y="73.4">1</text>
<text x="73.4" y="81.3" transform="rotate(-90 73.4 81.3)">41</text>
<text x="75.9" y="81.3" transform="rotate(-90 75.9 81.3)">42</text>
<text x="78.5" y="81.3" transform="rotate(-90 78.5 81.3)">43</text>
<text x="182.2" y="79.8">9</text>
<text x="217.7" y="79.8">8</text>
<text x="262.8" y="83.6">1</text>
<text x="262.8" y="86.1">2</text>
<text x="262.8" y="88.6">3</text>
<text x="200.4" y="91.5" transform="rotate(-90 200.4 91.5)">15</text>
<text x="215.6" y="97.2" transform="rotate(-90 215.6 97.2)">8</text>
<text x="31.7" y="103.9">2</text>
<text x="31.7" y="106.4">3</text>
<text x="206.3" y="105.2">1</text>
<text x="206.3" y="107.7">2</text>
<text x="224.1" y="102.6">6</text>
<text x="224.1" y="107.7">7</text>
<text x="31.7" y="109">4</text>
<text x="206.3" y="110.2">3</text>
<text x="206.3" y="115.3">4</text>
<text x="215.6" y="125.2" transform="rotate(-90 215.6 125.2)">5</text>
<text x="243.1" y="121.7">1</text>
<text x="253.3" y="121.7">2</text>
<text x="236" y="137.9" transform="rotate(-90 236 137.9)">1</text>
<text x="253.7" y="137.9" transform="rotate(-90 253.7 137.9)">1</text>
<text x="272.8" y="137.9" transform="rotate(-90 272.8 137.9)">1</text>
<text x="206.3" y="140.7">3</text>
<text x="210.6" y="138.5" transform="rotate(-90 210.6 138.5)">5</text>
<text x="219" y="143.3">4</text>
<text x="229.2" y="143.3">4</text>
<text x="241.9" y="143.3">2</text>
<text x="246.9" y="143.3">4</text>
<text x="259.6" y="143.3">2</text>
<text x="266" y="143.3">4</text>
<text x="278.7" y="143.3">2</text>
<text x="206.3" y="145.8">1</text>
<text x="210.6" y="149.9" transform="rotate(-90 210.6 149.9)">2</text>
<text x="38" y="154.7">1</text>
<text x="236" y="150.6" transform="rotate(-90 236 150.6)">3</text>
<text x="253.7" y="150.6" transform="rotate(-90 253.7 150.6)">3</text>
<text x="272.8" y="150.6" transform="rotate(-90 272.8 150.6)">3</text>
<text x="38" y="157.2">2</text>
<text x="39.3" y="173.7">1</text>
<text x="39.3" y="176.3">2</text>
<text x="39.3" y="178.8">3</text>
<text x="39.3" y="181.4">4</text>
<text x="39.3" y="183.9">5</text>
<text x="39.3" y="186.4">6</text>
<text x="39.3" y="189">7</text>
<text x="39.3" y="191.5">8</text>
</g>
<g font-size="1.8" fill="#0000c2">
<text x="233.1" y="162.7">Status</text>
<text x="249.9" y="162.7">Network</text>
<text x="270.3" y="162.7">User</text>
<text x="275.7" y="162.7">1</text>
</g>
<g font-size="1.1" fill="#840000">
<text x="237.2" y="148.3">RGB</text>
<text x="255" y="148.3">RGB</text>
<text x="274" y="148.3">RGB</text>
</g>
</svg>
